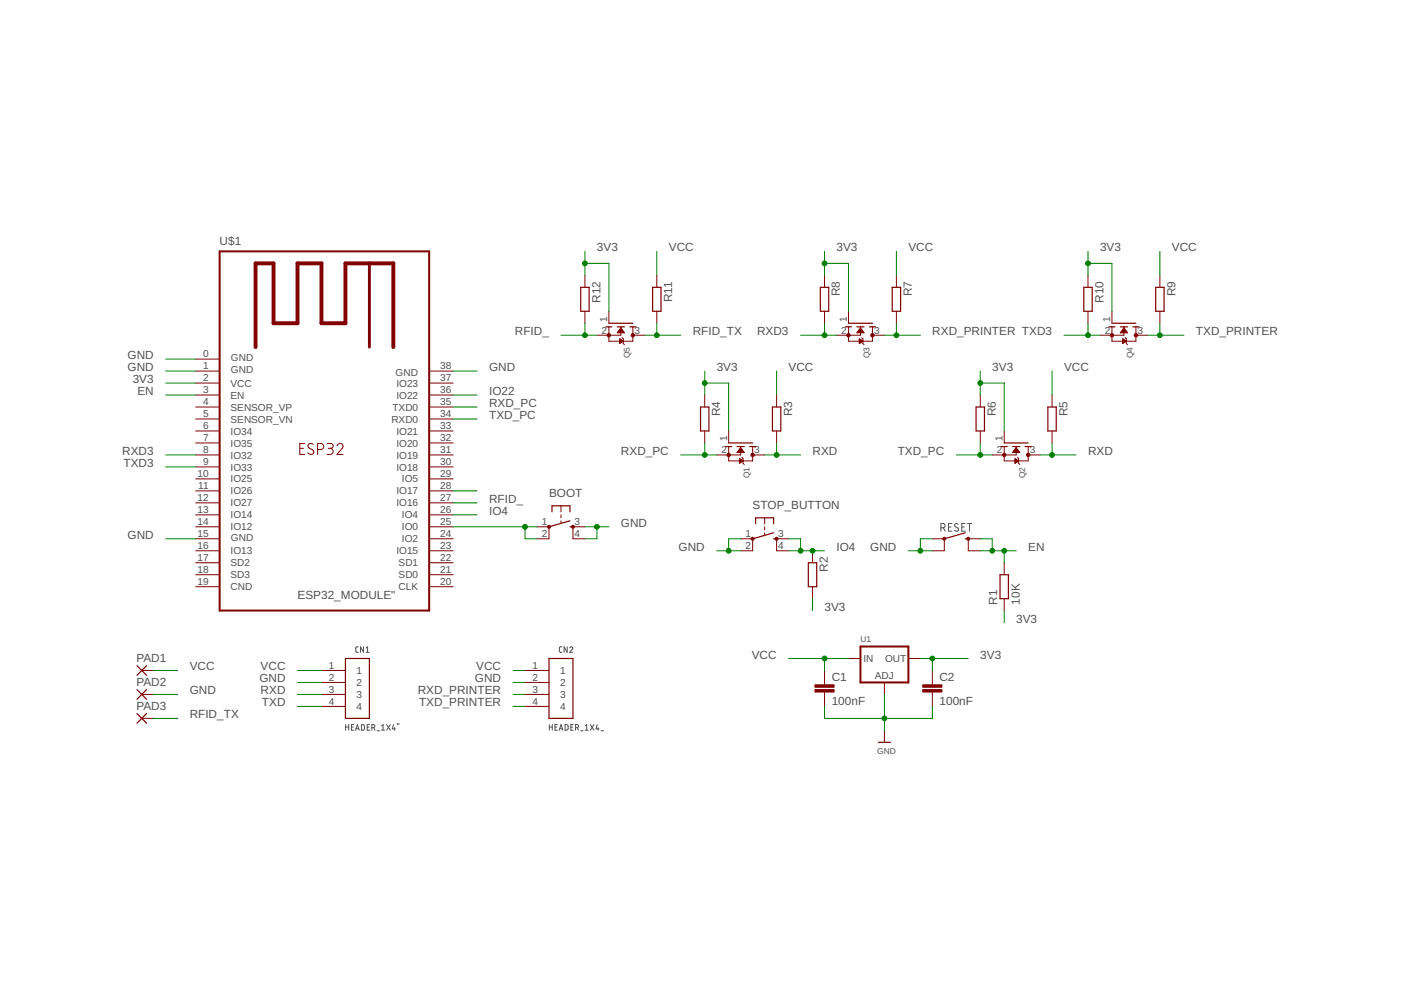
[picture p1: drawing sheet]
<svg xmlns="http://www.w3.org/2000/svg" width="297mm" height="210mm" viewBox="0 0 297 210" stroke-linecap="round" stroke-linejoin="round" font-family="sans-serif">
<g fill="none" stroke="#505050" stroke-width=".21">
<path d="M199.5 111.9h.4a.46 .46 0 0 0 .5-.4 .46 .46 0 0 0-.5-.5h-.4v1.6M200 111.9l.4 .7M201.1 111.7h.5M201.8 111h-.7v1.6h.7M203.2 111.1a.41 .41 0 0 0-.6-.1 .41 .41 0 0 0-.1 .6l.6 .4a.44 .44 0 0 1-.1 .6 .44 .44 0 0 1-.6-.2M203.9 111.7h.5M204.6 111h-.7v1.6h.7M205.1 111h.9M205.5 111v1.6M75.9 137.1l-.3 .1-.2 .2 .1 .8 .4 .1M77.1 137.1v1.2l-.7-1.2v1.2M77.6 138.3h.7"/>
<path d="M77.6 137.4l.3-.3v1.2M119.1 137.1l-.4 .1-.1 .2v.7l.5 .2M120.2 137.1v1.2l-.6-1.2v1.2M120.8 137.4a.32 .32 0 0 1 .4-.3 .32 .32 0 0 1 .1 .5l-.5 .7h.6M73.3 153.6v1.2M73.3 154.2h.6M73.9 153.6v1.2M74.5 154.2h.4M75 153.6h-.5v1.2h.5M75.4 154.8l.4-1.2 .4 1.2M75.5 154.5h.6M76.6 153.6h.4l.3 .2v.8l-.2 .2h-.5z"/>
<path d="M77.9 154.2h.3M78.4 153.6h-.5v1.2h.5M78.8 154.3h.5l.2-.3-.1-.2-.6-.2v1.2M79.2 154.3l.3 .5M79.9 154.9h.6M80.9 154.8h.7M80.9 153.9l.3-.3v1.2M82 153.6l.8 1.2M82.8 153.6l-.8 1.2M83.4 153.6l-.2 .9h.6M83.6 154.3v.5M84.3 153.4v.2"/>
<path d="M84.6 153.4v.2M116.5 154.2h.6M116.5 153.6v1.2M117.1 153.6v1.2M117.7 154.2h.4M118.2 153.6h-.5v1.2h.5M118.6 154.8l.4-1.2 .3 1.2M118.7 154.5h.5M119.8 153.6l.6 .2v.8l-.3 .2h-.3zM121 154.2h.4M121.5 153.6h-.5v1.2h.5M122 154.3h.5l.2-.3-.1-.2-.6-.2v1.2"/>
<path d="M122.4 154.3l.3 .5M123.1 154.9h.5M124.1 154.8h.6M124.1 153.9l.3-.3v1.2M125.2 153.6l.7 1.2M125.9 153.6l-.7 1.2M126.6 153.6l-.2 .9h.6M126.8 154.3v.5M127.4 154.9h.6"/>
</g>
<g fill="none" stroke="#800000" stroke-width=".21">
<path d="M124 58.4v2.5M139.3 58.4v2.5M174.8 58.4v2.5M190.1 58.4v2.5M230.7 58.4v2.5M245.9 58.4v2.5M41.5 78.7h5.1M41.5 76.1h5.1M91 78.7h5.1M124 66v2.5M129.1 69.3v3h5.1v-3M129.1 66v2.5"/>
<path d="M131 70.4h1.3M131.1 70.3h1.1M131.1 70.2h1M131.2 70.1h.8M131.3 70h.7M131.4 72.7h.2M131.4 72.6h.3M131.4 72.5h.5M131.4 72.2h.6M131.4 72.1h.4M131.4 72h.3M131.4 71.9h.1"/>
<path d="M131.4 71.8l.7 .5-.7 .5zM131.4 69.8h.5M131.5 69.7h.3M131.6 69.6h.1M131.6 69.3v1.8h-5M131.6 69.6l.8 1h-1.5zM131.9 71.6l.2 .2v1l.3 .3M134.2 71.1h2.5M139.3 66v2.5M174.8 66v2.5M179.9 66v2.5M179.9 69.3v3h5.1v-3"/>
<path d="M181.8 70.4h1.3M181.8 70.3h1.2M181.9 70.2h1M182 70.1h.8M182.1 70h.6M182.2 71.8l.7 .5-.7 .5zM182.2 72.7h.2M182.2 72.6h.3M182.2 72.5h.5M182.2 72.2h.6M182.2 72.1h.4M182.2 72h.3"/>
<path d="M182.2 71.9h.1M182.2 69.8h.4M182.3 69.7h.3M182.4 69.6h.1M182.4 69.3v1.8h-5M182.4 69.6l.8 1h-1.5zM182.7 71.6l.2 .2v1l.3 .3M185 71.1h2.5M190.1 66v2.5M230.7 66v2.5M235.8 69.3v3h5v-3M235.8 66v2.5"/>
<path d="M237.6 70.4h1.4M237.7 70.3h1.2M237.8 70.2h1M237.9 70.1h.8M238 70h.6M238 72.7h.2M238 72.6h.4M238 72.5h.6M238 72.2h.7M238 72.1h.5M238 72h.3M238 71.9h.1"/>
<path d="M238 71.8l.8 .5-.8 .5zM238.1 69.8h.4M238.2 69.7h.2M238.3 69.6h.1M238.3 69.3v1.8h-5.1M238.3 69.6l.8 1h-1.6zM238.5 71.6l.3 .2v1l.3 .3M240.8 71.1h2.6M245.9 66v2.5M41.5 99h5.1M41.5 96.5h5.1M41.5 93.9h5.1"/>
<path d="M41.5 91.4h5.1M41.5 88.8h5.1M41.5 86.3h5.1M41.5 83.8h5.1M41.5 81.2h5.1M63.6 95.1h.7M64.6 94h-1v2.4h1M66.4 94.2a.58 .58 0 0 0-.9-.1 .58 .58 0 0 0 .1 .9l.7 .4a.54 .54 0 0 1 .2 .7 .54 .54 0 0 1-.8 .2l-.5-.3M67.3 95.3h.7a.65 .65 0 0 0 .6-.6 .65 .65 0 0 0-.6-.7h-.7v2.4M69.3 94h.8a.52 .52 0 0 1 .5 .5 .52 .52 0 0 1-.5 .6h-.5M70 95.1a.65 .65 0 0 1 .6 .6 .65 .65 0 0 1-.6 .7h-.7M71.4 94.5a.64 .64 0 0 1 1-.5 .64 .64 0 0 1 .1 1.1l-1.1 1.3h1.3"/>
<path d="M91 99h5.1M91 96.5h5.1M91 93.9h5.1M91 91.4h5.1M91 88.8h5.1M91 86.3h5.1M91 83.8h5.1M91 81.2h5.1M149.4 83.8v2.5M149.4 91.4v2.5M154.5 94.7v3h5.1v-3M154.5 91.4v2.5"/>
<path d="M156.3 95.9h1.5M156.4 95.8h1.3M156.5 95.7h1.1M156.6 95.5h.9M156.7 95.4h.7M156.8 95.3h.5M156.8 97.2l.7 .5-.7 .5zM156.8 98.2h.1M156.8 98.1h.2M156.8 97.9h.4M156.8 97.8h.6M156.8 97.7h.7"/>
<path d="M156.8 97.6h.5M156.8 97.5h.3M156.8 97.3h.2M156.9 95.2h.3M157 95h.1M157 94.7v1.8h-5M157 94.9l.8 1h-1.5zM157.3 97l.2 .2v1l.3 .3M159.6 96.5h2.5M164.7 83.8v2.5M164.7 91.4v2.5M207.8 83.8v2.5"/>
<path d="M207.8 91.4v2.5M212.9 91.4v2.5M212.9 94.7v3h5.1v-3M214.7 95.9h1.5M214.8 95.8h1.3M214.9 95.7h1.1M215 95.5h.9M215.1 95.4h.7M215.2 95.3h.5M215.2 98.2h.1M215.2 98.1h.3M215.2 97.9h.4"/>
<path d="M215.2 97.8h.6M215.2 97.7h.7M215.2 97.6h.5M215.2 97.5h.3M215.2 97.3h.2M215.2 97.2l.8 .5-.8 .5zM215.3 95.2h.3M215.4 95h.1M215.5 94.7v1.8h-5.1M215.5 94.9l.7 1h-1.5zM215.7 97l.3 .2v1l.2 .3M218 96.5h2.5"/>
<path d="M223.1 83.8v2.5M223.1 91.4v2.5M41.5 114.2h5.1M41.5 116.8h5.1M41.5 119.3h5.1M41.5 111.7h5.1M41.5 109.2h5.1M41.5 106.6h5.1M41.5 104.1h5.1M41.5 101.5h5.1M91 114.2h5.1M91 116.8h5.1"/>
<path d="M91 119.3h5.1M91 111.7h5.1M91 109.2h5.1M91 106.6h5.1M91 104.1h5.1M91 101.5h5.1M113.9 111.7h2.5v2.5h-2.5M118.9 107.3v1.2M118.9 109.2v.6M118.9 110.4v.7M124 111.7h-2.5v2.5h2.5M157 114.2h2.6v2.6h-2.6"/>
<path d="M162.1 109.8v1.3M162.1 111.7v.6M162.1 113v.6M167.2 114.2h-2.5v2.6h2.5M172.3 116.8v2.5M197.7 114.2h2.5v2.6h-2.5M207.8 114.2h-2.5v2.6h2.5M212.9 119.3v2.6M41.5 121.9h5.1M41.5 124.4h5.1M91 121.9h5.1M91 124.4h5.1"/>
<path d="M172.3 124.4v2.5M179.9 139.6h2.5M192.6 139.6h2.5M212.9 126.9v2.6M30.1 142.2h2.5M30.1 147.2h2.5M30.1 152.3h2.5M68.2 142.2h5M68.2 144.7h5M68.2 147.2h5M68.2 149.8h5M111.3 142.2h5.1"/>
<path d="M111.3 144.7h5.1M111.3 147.2h5.1M111.3 149.8h5.1M174.8 142.2v3M174.8 146.7v3.1M187.5 144.7v2.5M187.5 154.9v2.5M197.7 142.2v3M197.7 146.7v3.1"/>
</g>
<path d="M46.6 53.3h44.4v76.2h-44.4zM182.4 137.1h10.2v7.6h-10.2z" fill="none" stroke="#800000" stroke-width=".42"/>
<path d="M54.2 73.6v-17.8h3.8v12.7h5.1v-12.7h5.1v12.7h5v-12.7h10.2v17.8" fill="none" stroke="#800000" stroke-width=".83"/>
<path d="M78.3 55.8v17.8" fill="none" stroke="#800000" stroke-width=".61"/>
<g fill="none" stroke="#800000" stroke-width=".25">
<path d="M123.1 60.9h1.8v5.1h-1.8zM128.5 69.3h1.2M129.1 68.5h5.1M130.9 69.3h1.5M133.5 69.3h1.3M138.4 60.9h1.7v5.1h-1.7zM173.9 60.9h1.8v5.1h-1.8zM179.3 69.3h1.2M179.9 68.5h5.1M181.7 69.3h1.5M184.3 69.3h1.3M189.2 60.9h1.7v5.1h-1.7z"/>
<path d="M229.8 60.9h1.8v5.1h-1.8zM235.1 69.3h1.3M235.8 68.5h5M237.5 69.3h1.6M240.2 69.3h1.3M245 60.9h1.8v5.1h-1.8zM148.5 86.3h1.8v5.1h-1.8zM153.9 94.7h1.2M154.5 93.9h5.1M156.3 94.7h1.5M158.9 94.7h1.3M163.8 86.3h1.7v5.1h-1.7z"/>
<path d="M206.9 86.3h1.8v5.1h-1.8zM212.3 94.7h1.3M212.9 93.9h5.1M214.7 94.7h1.5M217.4 94.7h1.2M222.2 86.3h1.7v5.1h-1.7zM117 108.5v-1.2h3.8v1.2M120.8 111.7h.7M120.8 110.4l-4.4 1.3M160.2 111.1v-1.3h3.8v1.3M164 114.2h.7M164 113l-4.4 1.2"/>
<path d="M171.4 119.3h1.8v5.1h-1.8zM204.7 114.2h.6M204.7 113l-4.5 1.2M73.2 139.6h5.1v12.7h-5.1zM116.4 139.6h5.1v12.7h-5.1zM212 121.9h1.8v5h-1.8zM29 141.1l2.1 2.1M29 146.2l2.1 2.1M29 151.3l2.1 2M31.1 141.1l-2.1 2.1M31.1 146.2l-2.1 2.1M31.1 151.3l-2.1 2"/>
<path d="M186.2 157.4h2.6"/>
</g>
<g fill="#800000" stroke="#800000" stroke-width=".21">
<circle cx="116.4" cy="111.7" r=".33"/>
<circle cx="121.5" cy="111.7" r=".33"/>
<circle cx="159.6" cy="114.2" r=".33"/>
<circle cx="164.7" cy="114.2" r=".33"/>
<circle cx="200.2" cy="114.2" r=".33"/>
<circle cx="205.3" cy="114.2" r=".33"/>
<circle cx="154.5" cy="96.5" r=".36"/>
<circle cx="159.6" cy="96.5" r=".36"/>
<circle cx="212.9" cy="96.5" r=".36"/>
<circle cx="218" cy="96.5" r=".36"/>
<circle cx="179.9" cy="71.1" r=".36"/>
<circle cx="185" cy="71.1" r=".36"/>
<circle cx="235.8" cy="71.1" r=".36"/>
<circle cx="240.8" cy="71.1" r=".36"/>
<circle cx="129.1" cy="71.1" r=".36"/>
<circle cx="134.2" cy="71.1" r=".36"/>
</g>
<g fill="#800000" stroke="#800000" stroke-width=".21">
<path d="M172.8 146.2h4v.5h-4z"/>
<path d="M172.8 145.2h4v.5h-4z"/>
<path d="M195.6 146.2h4.1v.5h-4.1z"/>
<path d="M195.6 145.2h4.1v.5h-4.1z"/>
</g>
<g fill="none" stroke="#008000" stroke-width=".21">
<path d="M124 55.8h5.1v10.2M124 53.3v5.1M139.3 53.3v5.1M174.8 53.3v5.1M174.8 55.8h5.1v10.2M190.1 53.3v5.1M230.7 55.8h5.1v10.2M230.7 53.3v5.1M245.9 53.3v5.1M35.1 78.7h6.4M35.1 76.1h6.4M96.1 78.7h5.1"/>
<path d="M118.9 71.1h7.7M124 68.5v2.6M136.7 71.1h7.6M139.3 68.5v2.6M149.4 78.7v5.1M164.7 78.7v5.1M169.7 71.1h7.7M174.8 68.5v2.6M187.5 71.1h7.6M190.1 68.5v2.6M207.8 78.7v5.1M223.1 78.7v5.1"/>
<path d="M225.6 71.1h7.6M230.7 68.5v2.6M243.4 71.1h7.6M245.9 68.5v2.6M35.1 81.2h6.4M35.1 96.5h6.4M35.1 83.8h6.4M35.1 99h6.4M96.1 83.8h5.1M96.1 86.3h5.1M96.1 88.8h5.1M144.3 96.5h7.7"/>
<path d="M149.4 81.2h5.1v10.2M149.4 93.9v2.6M162.1 96.5h7.6M164.7 93.9v2.6M202.8 96.5h7.6M207.8 81.2h5.1v10.2M207.8 93.9v2.6M220.5 96.5h7.6M223.1 93.9v2.6M35.1 114.2h6.4M96.1 111.7h17.8M96.1 104.1h5.1"/>
<path d="M96.1 109.2h5.1M96.1 106.6h5.1M111.3 111.7v2.5h2.6M124 111.7h5.1M126.6 111.7v2.5h-2.6M152 116.8h5M157 114.2h-2.5v2.6M167.2 114.2h2.5v2.6M167.2 116.8h7.6M192.6 116.8h5.1M197.7 114.2h-2.6v2.6M207.8 114.2h2.6v2.6"/>
<path d="M207.8 116.8h7.7M212.9 116.8v2.5M167.2 139.6h12.7M172.3 126.9v2.6M174.8 139.6v2.6M195.1 139.6h10.2M197.7 139.6v2.6M212.9 129.5v2.5M32.6 142.2h5.1M32.6 152.3h5.1M32.6 147.2h5.1M63.1 142.2h5.1"/>
<path d="M63.1 144.7h5.1M63.1 147.2h5.1M63.1 149.8h5.1M108.8 142.2h2.5M108.8 144.7h2.5M108.8 147.2h2.5M108.8 149.8h2.5M174.8 149.8v2.5h22.9v-2.5M187.5 147.2v7.7"/>
</g>
<g fill="#008000" stroke="#008000" stroke-width=".21">
<circle cx="197.7" cy="139.6" r=".51"/>
<circle cx="149.4" cy="81.2" r=".51"/>
<circle cx="207.8" cy="81.2" r=".51"/>
<circle cx="174.8" cy="55.8" r=".51"/>
<circle cx="230.7" cy="55.8" r=".51"/>
<circle cx="124" cy="55.8" r=".51"/>
<circle cx="174.8" cy="139.6" r=".51"/>
<circle cx="187.5" cy="152.3" r=".51"/>
<circle cx="126.6" cy="111.7" r=".51"/>
<circle cx="195.1" cy="116.8" r=".51"/>
<circle cx="154.5" cy="116.8" r=".51"/>
<circle cx="164.7" cy="96.5" r=".51"/>
<circle cx="223.1" cy="96.5" r=".51"/>
<circle cx="139.3" cy="71.1" r=".51"/>
<circle cx="111.3" cy="111.7" r=".51"/>
<circle cx="190.1" cy="71.1" r=".51"/>
<circle cx="245.9" cy="71.1" r=".51"/>
<circle cx="210.4" cy="116.8" r=".51"/>
<circle cx="212.9" cy="116.8" r=".51"/>
<circle cx="172.3" cy="116.8" r=".51"/>
<circle cx="169.7" cy="116.8" r=".51"/>
<circle cx="149.4" cy="96.5" r=".51"/>
<circle cx="207.8" cy="96.5" r=".51"/>
<circle cx="174.8" cy="71.1" r=".51"/>
<circle cx="230.7" cy="71.1" r=".51"/>
<circle cx="124" cy="71.1" r=".51"/>
</g>
<g font-size="2.5" fill="#505050">
<text x="46.6" y="52">U$1</text>
<text x="126.6" y="53.3">3V3</text>
<text x="141.8" y="53.3">VCC</text>
<text x="177.4" y="53.3">3V3</text>
<text x="192.6" y="53.3">VCC</text>
<text x="233.2" y="53.3">3V3</text>
<text x="248.5" y="53.3">VCC</text>
<text x="127.3" y="64.2" transform="rotate(-90 127.3 64.2)">R12</text>
<text x="142.5" y="64" transform="rotate(-90 142.5 64)">R11</text>
<text x="178.1" y="62.8" transform="rotate(-90 178.1 62.8)">R8</text>
<text x="193.3" y="62.8" transform="rotate(-90 193.3 62.8)">R7</text>
<text x="234" y="64.2" transform="rotate(-90 234 64.2)">R10</text>
<text x="249.2" y="62.8" transform="rotate(-90 249.2 62.8)">R9</text>
<text x="109.2" y="71.1">RFID_</text>
<text x="146.9" y="71.1">RFID_TX</text>
<text x="160.5" y="71.1">RXD3</text>
<text x="197.7" y="71.1">RXD_PRINTER TXD3</text>
<text x="253.5" y="71.1">TXD_PRINTER</text>
<text x="27" y="76.1">GND</text>
<text x="27" y="78.7">GND</text>
<text x="28.1" y="81.2">3V3</text>
<text x="29.1" y="83.8">EN</text>
<text x="103.7" y="78.7">GND</text>
<text x="103.7" y="83.8">IO22</text>
<text x="152" y="78.7">3V3</text>
<text x="167.2" y="78.7">VCC</text>
<text x="210.4" y="78.7">3V3</text>
<text x="225.6" y="78.7">VCC</text>
<text x="103.7" y="86.3">RXD_PC</text>
<text x="103.7" y="88.8">TXD_PC</text>
<text x="152.7" y="88.2" transform="rotate(-90 152.7 88.2)">R4</text>
<text x="167.9" y="88.2" transform="rotate(-90 167.9 88.2)">R3</text>
<text x="211.1" y="88.2" transform="rotate(-90 211.1 88.2)">R6</text>
<text x="226.3" y="88.2" transform="rotate(-90 226.3 88.2)">R5</text>
<text x="25.9" y="96.5">RXD3</text>
<text x="26.2" y="99">TXD3</text>
<text x="131.7" y="96.5">RXD_PC</text>
<text x="172.3" y="96.5">RXD</text>
<text x="190.3" y="96.5">TXD_PC</text>
<text x="230.7" y="96.5">RXD</text>
<text x="103.7" y="106.6">RFID_</text>
<text x="116.4" y="105.3">BOOT</text>
<text x="159.6" y="107.9">STOP_BUTTON</text>
<text x="103.7" y="109.2">IO4</text>
<text x="131.6" y="111.7">GND</text>
<text x="27" y="114.2">GND</text>
<text x="143.9" y="116.8">GND</text>
<text x="177.4" y="116.8">IO4</text>
<text x="184.5" y="116.8">GND</text>
<text x="218" y="116.8">EN</text>
<text x="175.5" y="121.2" transform="rotate(-90 175.5 121.2)">R2</text>
<text x="63.1" y="126.9">ESP32_MODULE&quot;</text>
<text x="174.8" y="129.5">3V3</text>
<text x="211.4" y="128.2" transform="rotate(-90 211.4 128.2)">R1</text>
<text x="216.2" y="128.2" transform="rotate(-90 216.2 128.2)">10K</text>
<text x="215.4" y="132">3V3</text>
<text x="28.9" y="140.3">PAD1</text>
<text x="40.2" y="142.2">VCC</text>
<text x="55.3" y="142.2">VCC</text>
<text x="101" y="142.2">VCC</text>
<text x="159.4" y="139.6">VCC</text>
<text x="207.8" y="139.6">3V3</text>
<text x="28.9" y="145.4">PAD2</text>
<text x="40.2" y="147.2">GND</text>
<text x="55" y="144.7">GND</text>
<text x="55.3" y="147.2">RXD</text>
<text x="55.5" y="149.8">TXD</text>
<text x="88.6" y="147.2">RXD_PRINTER</text>
<text x="88.8" y="149.8">TXD_PRINTER</text>
<text x="100.7" y="144.7">GND</text>
<text x="176.3" y="149.4">100nF</text>
<text x="176.3" y="144.3">C1</text>
<text x="199.2" y="149.4">100nF</text>
<text x="199.2" y="144.3">C2</text>
<text x="28.9" y="150.5">PAD3</text>
<text x="40.2" y="152.3">RFID_TX</text>
</g>
<g font-size="2.1" fill="#505050">
<text x="127.6" y="70.7">2</text>
<text x="128.7" y="68.2" transform="rotate(-90 128.7 68.2)">1</text>
<text x="134.5" y="70.7">3</text>
<text x="178.4" y="70.7">2</text>
<text x="179.5" y="68.2" transform="rotate(-90 179.5 68.2)">1</text>
<text x="185.3" y="70.7">3</text>
<text x="234.2" y="70.7">2</text>
<text x="235.4" y="68.2" transform="rotate(-90 235.4 68.2)">1</text>
<text x="241.2" y="70.7">3</text>
<text x="43" y="75.8">0</text>
<text x="48.9" y="76.6">GND</text>
<text x="43" y="83.4">3</text>
<text x="43" y="80.9">2</text>
<text x="43" y="78.3">1</text>
<text x="48.9" y="82">VCC</text>
<text x="48.9" y="79.2">GND</text>
<text x="83.9" y="79.7">GND</text>
<text x="84" y="82">IO23</text>
<text x="93.3" y="83.4">36</text>
<text x="93.3" y="80.9">37</text>
<text x="93.3" y="78.3">38</text>
<text x="43" y="88.5">5</text>
<text x="43" y="85.9">4</text>
<text x="48.9" y="89.6">SENSOR_VN</text>
<text x="48.9" y="87.1">SENSOR_VP</text>
<text x="48.9" y="84.5">EN</text>
<text x="83" y="89.6">RXD0</text>
<text x="83.2" y="87.1">TXD0</text>
<text x="84" y="84.5">IO22</text>
<text x="93.3" y="88.5">34</text>
<text x="93.3" y="85.9">35</text>
<text x="43" y="93.6">7</text>
<text x="43" y="91">6</text>
<text x="48.9" y="94.7">IO35</text>
<text x="48.9" y="92.1">IO34</text>
<text x="84" y="94.7">IO20</text>
<text x="84" y="92.1">IO21</text>
<text x="93.3" y="93.6">32</text>
<text x="93.3" y="91">33</text>
<text x="154.1" y="93.6" transform="rotate(-90 154.1 93.6)">1</text>
<text x="212.6" y="93.6" transform="rotate(-90 212.6 93.6)">1</text>
<text x="41.9" y="101.2">10</text>
<text x="43" y="98.6">9</text>
<text x="43" y="96.1">8</text>
<text x="48.9" y="99.8">IO33</text>
<text x="48.9" y="97.2">IO32</text>
<text x="84" y="99.8">IO18</text>
<text x="84" y="97.2">IO19</text>
<text x="93.3" y="101.2">29</text>
<text x="93.3" y="98.6">30</text>
<text x="93.3" y="96.1">31</text>
<text x="153" y="96.1">2</text>
<text x="159.9" y="96.1">3</text>
<text x="211.4" y="96.1">2</text>
<text x="218.3" y="96.1">3</text>
<text x="41.9" y="106.3">12</text>
<text x="42" y="103.7">11</text>
<text x="48.9" y="107.4">IO27</text>
<text x="48.9" y="104.8">IO26</text>
<text x="48.9" y="102.3">IO25</text>
<text x="84" y="107.4">IO16</text>
<text x="84" y="104.8">IO17</text>
<text x="85.2" y="102.3">IO5</text>
<text x="93.3" y="106.3">27</text>
<text x="93.3" y="103.7">28</text>
<text x="41.9" y="113.9">15</text>
<text x="41.9" y="111.3">14</text>
<text x="41.9" y="108.8">13</text>
<text x="48.9" y="112.5">IO12</text>
<text x="48.9" y="109.9">IO14</text>
<text x="85.2" y="112.5">IO0</text>
<text x="85.2" y="109.9">IO4</text>
<text x="93.3" y="113.9">24</text>
<text x="93.3" y="111.3">25</text>
<text x="93.3" y="108.8">26</text>
<text x="114.9" y="111.3">1</text>
<text x="114.9" y="113.9">2</text>
<text x="121.8" y="111.3">3</text>
<text x="121.8" y="113.9">4</text>
<text x="158" y="113.9">1</text>
<text x="165" y="113.9">3</text>
<text x="41.9" y="116.4">16</text>
<text x="41.9" y="119">17</text>
<text x="48.9" y="117.5">IO13</text>
<text x="48.9" y="114.7">GND</text>
<text x="84" y="117.5">IO15</text>
<text x="85.2" y="115">IO2</text>
<text x="93.3" y="119">22</text>
<text x="93.3" y="116.4">23</text>
<text x="158" y="116.4">2</text>
<text x="165" y="116.4">4</text>
<text x="41.9" y="121.5">18</text>
<text x="41.9" y="124">19</text>
<text x="48.9" y="120.1">SD2</text>
<text x="48.9" y="122.6">SD3</text>
<text x="48.9" y="125.1">CND</text>
<text x="84.5" y="125.1">CLK</text>
<text x="84.5" y="122.6">SD0</text>
<text x="84.5" y="120.1">SD1</text>
<text x="93.3" y="124">20</text>
<text x="93.3" y="121.5">21</text>
<text x="69.7" y="141.8">1</text>
<text x="75.6" y="142.9">1</text>
<text x="112.9" y="141.8">1</text>
<text x="118.7" y="142.9">1</text>
<text x="183.1" y="140.3">IN</text>
<text x="185.5" y="143.9">ADJ</text>
<text x="187.6" y="140.3">OUT</text>
<text x="69.7" y="144.3">2</text>
<text x="69.7" y="146.9">3</text>
<text x="69.7" y="149.4">4</text>
<text x="75.6" y="145.5">2</text>
<text x="75.6" y="148">3</text>
<text x="112.9" y="144.3">2</text>
<text x="112.9" y="146.9">3</text>
<text x="112.9" y="149.4">4</text>
<text x="118.7" y="145.5">2</text>
<text x="118.7" y="148">3</text>
<text x="75.6" y="150.5">4</text>
<text x="118.7" y="150.5">4</text>
</g>
<g font-size="1.8" fill="#505050">
<text x="133.5" y="76" transform="rotate(-90 133.5 76)">Q5</text>
<text x="184.3" y="76" transform="rotate(-90 184.3 76)">Q3</text>
<text x="240.2" y="76" transform="rotate(-90 240.2 76)">Q4</text>
<text x="158.9" y="101.4" transform="rotate(-90 158.9 101.4)">Q1</text>
<text x="217.4" y="101.4" transform="rotate(-90 217.4 101.4)">Q2</text>
<text x="182.4" y="136.1">U1</text>
<text x="186" y="159.9">GND</text>
</g>
</svg>
